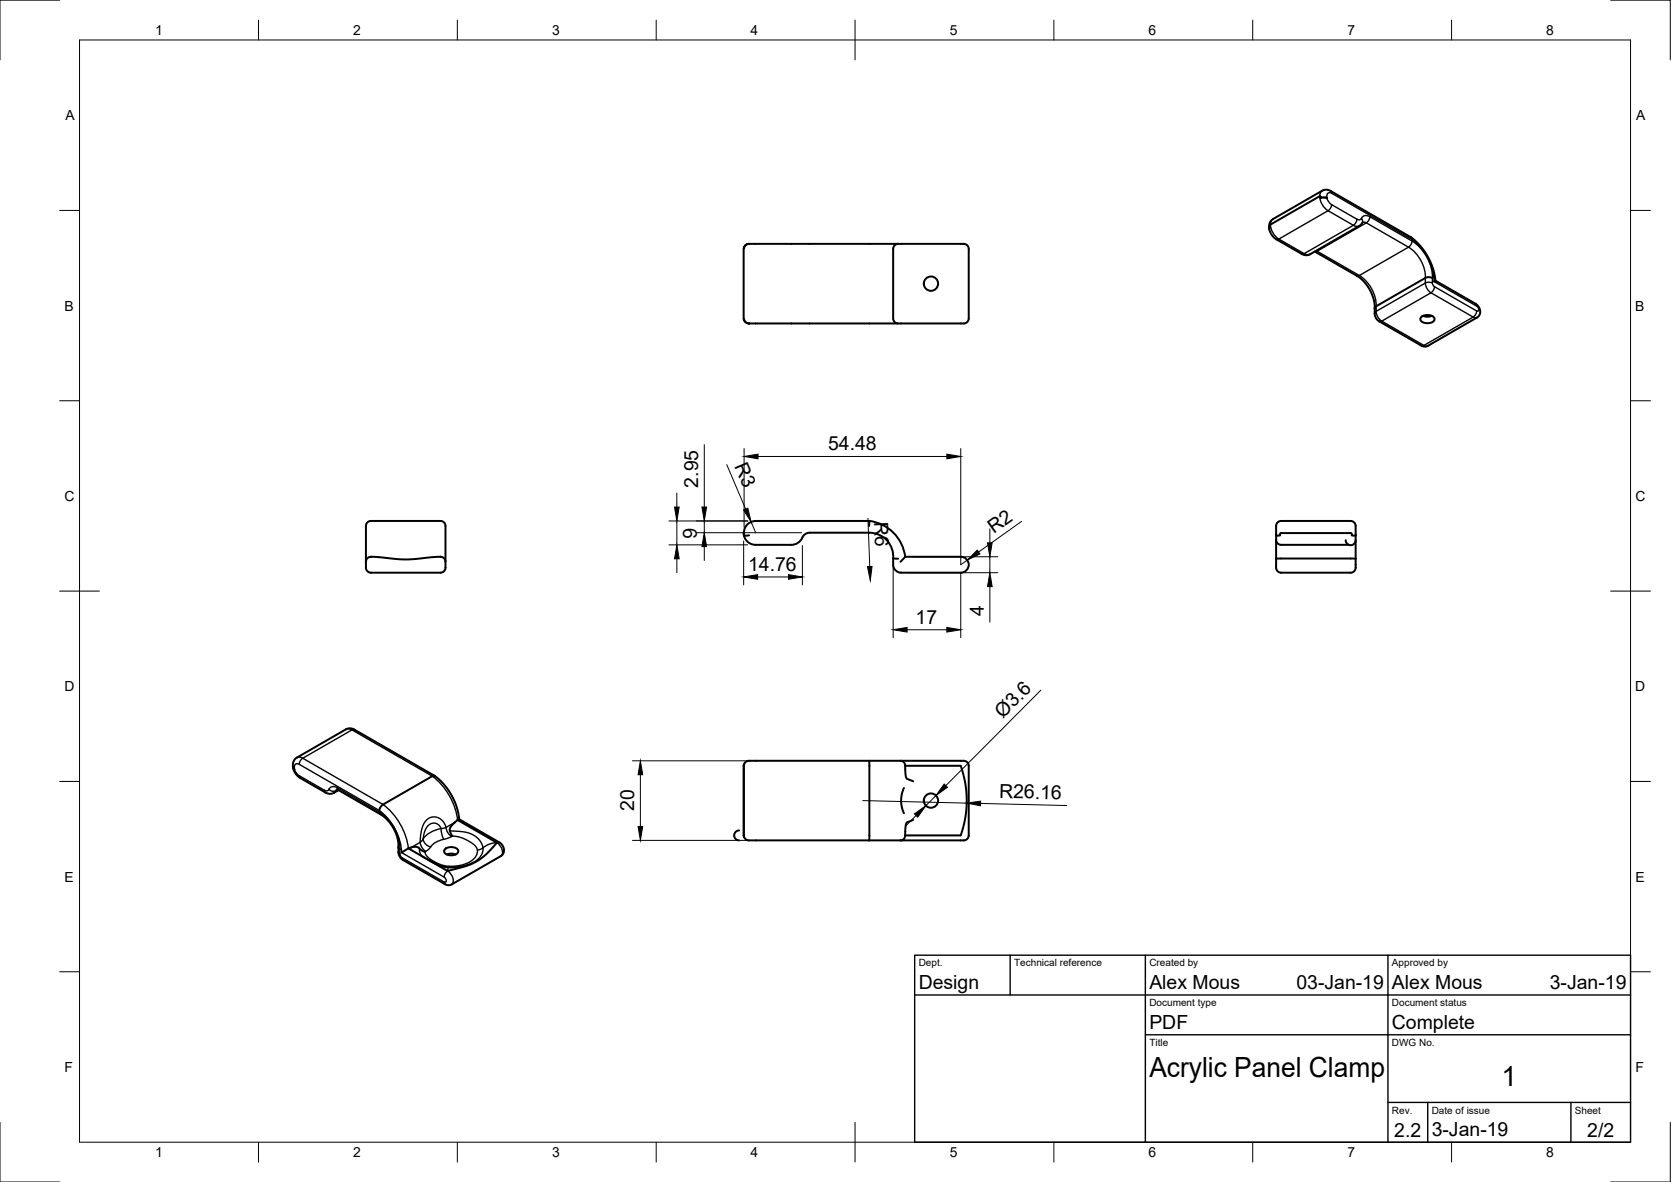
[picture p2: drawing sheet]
<svg xmlns="http://www.w3.org/2000/svg" width="420mm" height="297mm" viewBox="0 0 420 297" stroke-linecap="round" stroke-linejoin="round" font-family="sans-serif">
<!-- layer: Visible -->
<g fill="none" stroke="#000" stroke-width=".5">
<path d="M319.1 57.4l.1-1.3 .8-1 12.5-7.2 1-.2 1.1 .3 20.2 11.6M319.3 57h.1M332.1 49.6l1.6 .2M332.1 49.6l-.3-.3-12.4 7.1-.1 .6M332.1 49.6l-.1 .1M342.6 55.9l-.8 .9-12.4 7.1-.8 .2-1.2-.2-6.8-4-1.2-1.5-.3-.8 .2-.6M354.8 59.6l.2 .6M354.8 59.6l2.3 2.2 1.9 2.7 1.3 3 .6 3M188.3 61.3a1.23 1.23 0 0 0-1.2 .9M225.8 61.3h-37.5l-.6 .1-.4 .5-.3 .6v17.6l.5 .8 .8 .4M225.8 61.3h16.5a1.28 1.28 0 0 1 1.3 1.2v17.5a1.35 1.35 0 0 1-1.5 1.3h-53.8M225.8 61.3a1.25 1.25 0 0 0-1.2 1.2v17.5a1.25 1.25 0 0 0 1.2 1.3"/>
<path d="M330.6 63.2l10.7 6.2 1.2 .9 1.3 1.6 1.1 1.9 .6 1.9 .1 1.8M357.3 79.7a2.34 2.34 0 0 1 3.4 .3 1.55 1.55 0 0 1-2.1 1.2 1.37 1.37 0 0 1-1.5-1.2zM357.8 79.4l1.4 .2 .8-.2M360.2 69.9l-.9-.2-.9 .1-12.5 7.3-.2 .3v1.5l.4 1.3 .7 .6 10.6 6.1 .9 .2 .7-.2 12.8-7.5 .3-.6 .1-.7-.3-.9-.6-.6-10.4-6.1M360.9 70.5l-.3 .3M187.1 80.3a1.22 1.22 0 0 0 1.2 1M188.3 81.3h.1M93.3 139.9h.1M93.3 139.9a1.25 1.25 0 0 0-1.3 1.3M93.3 139.9l8.7 .7 7.7-.7a2.02 2.02 0 0 1 2.2 .9l.1 .4M187.1 134.5l.2 .1 1-.1M187.1 134.5l-.1-.5a3 3 0 0 0 3 2.9h9a3 3 0 0 0 2.8-1.8"/>
<path d="M201.7 135.1a2 2 0 0 1 1.9-1.2h15a6 6 0 0 1 6 6.5M218.6 130.9h-28.6a3 3 0 0 0-2.9 3.6M218.6 130.9l-.1 1.3M218.6 130.9a10.3 10.3 0 0 1 9 9M227.6 139.9h13.9a2 2 0 0 1 2.1 2 2 2 0 0 1-2 2M227.6 139.9l-1.2 1.3M320.9 134.5h.9v-.3l.3-.2h17.5l.3 .2v.3h1M320.9 135.7v4.7M320.9 135.7a1.25 1.25 0 0 0 1.2 1.2h17M338.4 135.8a1.25 1.25 0 0 0 1.2 1.2 1.25 1.25 0 0 0 1.3-1.2M340.9 134.5v5.9M340.9 134.5v-2.3a1.28 1.28 0 0 0-1.3-1.3h-17.5a1.37 1.37 0 0 0-1.2 1.5v3.3"/>
<path d="M92 141.2v1.4a1.27 1.27 0 0 0 1.3 1.3M92 141.2v-9.1l.2-.6 .5-.4 .6-.2h17.5l.8 .3 .4 .8v10.6a1.27 1.27 0 0 1-1.2 1.3M93.3 143.9h17.5M224.6 140.4a2.95 2.95 0 0 0 1 3.2l1 .3M224.6 140.4h1.2M226.6 143.9h15M320.9 140.4h20M320.9 140.4v2.2a1.27 1.27 0 0 0 1.2 1.3M322.1 143.9h17.5M340.9 140.4v2.2a1.27 1.27 0 0 1-1.3 1.3M73.7 192.8l.1-1.4 .7-.9 12.6-7.3 1-.2 1 .4 20.2 11.6M73.7 192.8h.1"/>
<path d="M73.7 192.8v.3l.3 .2M73.7 193l.5 1.2 .9 1.1 6.9 4 1.4 .1 1.7-.8M84.7 198.4l11 6.3 1.2 .9 1.4 1.5 1.1 2 .7 2 .1 1.7M109.3 195l2.3 2.1 1.9 2.7 1.3 3 .6 3.1M109.3 195h-.6l-12.4 7.2-.6 .6-.3 .9M187 192.4v17.5M187.1 192.1l-.1 .3M187.1 192.1h.1M218.5 191.2h-30.2a1.28 1.28 0 0 0-1.3 1.2M218.5 191.2h7.9M218.5 191.2v20M226.4 191.2h15.9a1.28 1.28 0 0 1 1.3 1.2v17.5a1.35 1.35 0 0 1-1.5 1.3h-15.7"/>
<path d="M226.4 191.2l.8 .3 .4 .9M227.3 198l-.5 1.5-.2 1.6 .2 1.8 .5 1.5M227.6 192.4l.1 2.1 .2 1 1.7 .8M227.6 192.4h13.9M241.6 192.5l1.1 4.2 .4 4.5-.4 4.4-1.1 4.3M100.2 212.8l.3 .6M102.7 213.2l-1.7 1.1M102.7 213.2l1.3-.4h.8l2.1 1.3M102.7 213.2l9.8 5.7M106.1 215.2l3.8 2.1 2.5 .6 3.6-.1 1.7-.5 1.3-.5M111.8 213.4a2.34 2.34 0 0 1 3.4 .4 1.55 1.55 0 0 1-2 1.1 1.37 1.37 0 0 1-1.5-1.1zM112.3 214.7l1.4-.2 .9 .2"/>
<path d="M115.1 206.1l9.8 5.7-2.7 2.9-2.4 1.8-2.5 1.1-4.7 1.3M115.1 206.1l-1.4 1.2-.6 .9v.6l.6 1.3M115.4 205.9l10.4 5.9 .7 1 .2 1.1-.2 .7-.5 .5-12.5 7.2-.8 .2-.7-.2-10.9-6.3-.8-1.2-.1-2M115.4 205.9l-.3 .2M185.8 208.7a1.25 1.25 0 0 0-1.2 1.2 1.25 1.25 0 0 0 1.2 1.3M187 209.9l.1 .4M187 209.9a1.36 1.36 0 0 0 1.5 1.3h30M187.1 210.3h.1M218.5 211.2h7.9M227.6 209.9l-.4 1-.8 .3M227.6 209.9h13.9M229.6 206l-1.4 .6-.3 .3-.3 3"/>
<circle cx="234.1" cy="71.3" r="1.8"/>
<circle cx="234.1" cy="201.2" r="1.8"/>
</g>
<!-- layer: Visible Narrow -->
<g fill="none" stroke="#000" stroke-width=".35">
<path d="M319.3 57.1l-.2 .3M320.1 55a2.78 2.78 0 0 0 .1 3.8l1.4 1.3M331.8 49.3l.2 1.2 .6 1.2 1.3 1.3M332.5 47.9a1.51 1.51 0 0 0-.7 1.4M333.6 49.6l.4 1 .8 .8M333.6 49.6l-.7-.1-.8 .2M333.9 53l6.4 3.6M333.9 53l-12.3 7.1M334.6 48l.3 .6M334.8 51.4l-.2 .7-.7 .9M334.8 51.4l6.4 3.7M334.8 48.6l20.2 11.6a14.4 14.4 0 0 1 5.6 10.6l10.7 6.1"/>
<path d="M334.8 48.6a.81 .81 0 0 0-1 0 .81 .81 0 0 0-.2 1M340.3 56.6l-12.4 7.1M340.3 56.6a1.5 1.5 0 0 0 1.5 .2M341.2 55.1l-.2 .7-.7 .8M342.3 54.9a.74 .74 0 0 1-1.1 .2M342.3 54.9l.3 .5v.5l.9 .1M343.5 56l-12.3 7.1M343.5 56l10.7 6.1M344.4 54.5l-.1 .7-.8 .8M344.4 54.5l10.6 6.1M344.4 54.5a1.4 1.4 0 0 0-2.1 .4M321.6 60.1l6.3 3.6"/>
<path d="M321.6 60.1h-.7M327.9 63.7l-.6 .1M327.9 63.7a1.5 1.5 0 0 0 1.5 .2M330.9 63l.3 .1M331.2 63.1l10.6 6.1M331.2 63.1l-.6 .1M341.8 69.2a9.3 9.3 0 0 1 4.2 7.8M341.8 69.2l-.6 .1M346 77v1.3M346 78.3l-.4 .5M346 78.2l.4 1.4 1 1.1M354.2 62.1l-12.4 7.1"/>
<path d="M354.2 62.1a9.5 9.5 0 0 1 4.2 9l-12.4 7.2M355 60.6l-.1 .7-.7 .8M355 60.6a11.4 11.4 0 0 1 5.2 10.5M359.8 73.6l-12.4 7.1M359.8 73.6l10.6 6.1M360.7 72l10.6 6.2M360.7 72l-.2-.1a1.29 1.29 0 0 0-2.1-.8l.4 1.4 1 1.1M360.7 72l-.2 .7-.7 .9M370.4 79.7l-12.4 7.1M370.4 79.7l.5 .2 .5-.1M371 76.4l.3 .5M371.3 78.2l-.2 .7-.7 .8"/>
<path d="M371.3 76.9l.4 .4a.58 .58 0 0 1-.1 .9h-.3M347.4 80.7l10.6 6.1M347.4 80.7l-.6 .1M358 86.8l-.6 .1M358 86.8l.6 .2 .4-.1M73.7 192.8l.3 .3M74 193.1l.4 1 .8 .8M74.6 190.4a1.5 1.5 0 0 1 1.5 .1l-.7 .9-.2 .7M75.2 194.9l6.4 3.7M75.2 194.9l.3 .6M75.2 192.1l20.2 11.6a14.4 14.4 0 0 1 5.6 10.6l10.7 6.1M75.2 192.1a.81 .81 0 0 0-1 0 .81 .81 0 0 0-.2 1"/>
<path d="M81.6 198.6l.2 .6M82.7 198.4l1 .5 .7-.2M82.7 198.4a.74 .74 0 0 1-1.1 .2M84.4 198.7l-.5 .5M84.7 198.4l-.3 .3M84.8 198l10.6 6.1a11.4 11.4 0 0 1 5.1 10.5M84.8 198a1.4 1.4 0 0 0-2.1 .4M84.8 198l.3 .5M84.9 198.4l-.5 .3M87 183.3a1.5 1.5 0 0 1 1.5 .1M88.5 183.4l-12.4 7.1 20.2 11.7a16.6 16.6 0 0 1 6.4 11M88.5 183.4l20.2 11.7a16.6 16.6 0 0 1 6.4 11"/>
<path d="M89.1 183.4h-.6M95.4 204.1l.3 .6M100.2 214.1l.3 .5M100.5 214.6l.2 .5 .4 .4M101.1 215.5l10.6 6.2M101.1 215.5l.2 .6M105.5 213.2l.1 1.1 .6 .9M105.6 211.7l.5 1.3 .9 1M105.6 211.7l-2.2 1.3M106.4 210.8l-.8 .9M106.4 210.8a2.3 2.3 0 0 0 1.9 2M108.3 212.8l-.8 .8a.79 .79 0 0 0-.6 .7 .79 .79 0 0 0 .4 .8l1.1 .9 1.6 1 1.5 .5 1.4 .2"/>
<path d="M110.9 208.2l-.1-.2a2.04 2.04 0 0 0-2.1-1.1 2.04 2.04 0 0 0-1.7 1.6l-.6 2.3M110.9 208.2a6.9 6.9 0 0 0-4.5 2.6M110.9 208.2l.2 1.5 .5 1.2M111.6 210.9l-2 .8-1.3 1.1M112.1 207.9l-.6-1.4-1.1-.9-1.2-.3-1.4 .3-.9 .8-.6 1.3-.5 1.9-.2 2.1M112.1 207.9l-1.2 .3M112.1 207.9l.5 1.4 .9 .9M112.5 218.9h.1M112.6 218.9a2.73 2.73 0 0 1 1.2 3.2l-.2 .2M112.6 218.9l-.7 .8-.2 .7M112.6 218.9h.1M112.8 218l-.3 .9"/>
<path d="M112.9 217.7v.3M113.1 208.8l3.6 .3 2.1 .6 1.7 1.4 .6 1 .3 1M113.5 210.2l-1.9 .7M113.5 210.2l1.8 .1 2 .8 2 1.3 .7 1.2M114.4 206.7l-2.3 1.2M121.4 213.1a3.7 3.7 0 0 1-2.4 3.7M121.4 213.1l-1.4 .5a3.8 3.8 0 0 1-3 3.5l-1.9 .5-2.2 .1M124.9 211.7v.1M124.9 211.8h.1M124.9 211.8l-1.9 .3-1.6 1M125.6 211.7l-.7 .1a2.73 2.73 0 0 1 1.3 3.1l-.3 .2M111.7 220.4l.4 .4a.58 .58 0 0 1-.1 .9l-.3-.1"/>
<path d="M111.7 221.6l.2 .6"/>
</g>
<!-- layer: Border -->
<g fill="none" stroke="#000" stroke-width=".25">
<path d="M15 0h-15v15M20 10h390v277h-390zM65 5v5M115 5v5M165 5v5M215 5v10M265 5v5M315 5v5M365 5v5M405 0h15v15M15 52.9h5M410 52.9h5"/>
<path d="M15 100.7h5M410 100.7h5M15 148.5h10M405 148.5h10M15 196.4h5M410 196.4h5M15 244.2h5M410 244.2h5M0 282v15h15M65 287v5M115 287v5M165 287v5"/>
<path d="M215 282v10M265 287v5M315 287v5M365 287v5M420 282v15h-15"/>
</g>
<!-- layer: TitleBlock -->
<path d="M230 240h180v47h-180zM230 250h180M254 240v10M288 240v47M349 240v47M288 260h122M349 277h61M359 277v10M395 277v10" fill="none" stroke="#000" stroke-width=".35"/>
<!-- layer: Dimensions -->
<g fill="none" stroke="#000" stroke-width=".25">
<path d="M177.1 111.7v15.7M182.7 116.8l4.8 11.1M187.1 112.7v19.8M190.6 114.7h47.5M241.6 112.7v29.2l1.6-1.1M170.2 123.9v3.5M170.2 130.9v6M175.1 133.9h26.5M177.1 130.9v3M177.1 137.4v3.5M187 136v11M188 136.9h-19.8"/>
<path d="M188 130.9h-19.8M188.9 131.2l1.1 2.7M201.7 137.1v9.9M218.2 130.2l.5 12.2M229.6 139.9h21.3M248.9 132.9v3.5M248.9 139.9v4M256.9 131l-10.8 7.7M170.2 140.4v3.5M190.5 145h7.8M224.6 142.4v17.9M228.1 158.3h10"/>
<path d="M228.6 143.9h22.3M241.6 143.9v16.4M248.9 147.4v8.9M261.7 173.5l-23.9 23.9M159 191.2h29M161 194.7v13M235.3 199.9l-2.5 2.6M159 211.2h29M216.9 201.2l26.2 .6M230.3 204.9l-2.4 2.5M246.6 201.9l21.6 .5"/>
</g>
<g fill="#000" stroke="#000" stroke-width=".25">
<path d="M187.1 114.7l3.5-.6v1.2zM238.1 114.1l3.5 .6-3.5 .6zM169.6 127.4h1.2l-.6 3.5zM177.1 133.9l.6 3.5h-1.2zM176.5 127.4h1.2l-.6 3.5zM187 128.2l1-.5 .9 3.5zM243.2 140.8l2.5-2.5 .7 .9zM248.3 136.4h1.2l-.6 3.5zM170.2 136.9l.6 3.5h-1.2zM187 145l3.5-.6v1.2zM198.3 144.4l3.4 .6-3.4 .6zM218.1 142.4l1.2-.1-.5 3.6z"/>
<path d="M224.6 158.3l3.5-.6v1.1zM238.1 157.7l3.5 .6-3.5 .5zM248.9 143.9l.6 3.5h-1.2zM161 191.2l.6 3.5h-1.2zM237.4 197l.8 .8-2.9 2.1zM160.4 207.7h1.2l-.6 3.5zM229.9 204.5l2.9-2-2 2.9zM243.1 201.8l3.5-.5-.1 1.2z"/>
</g>
<g font-size="7">
<text x="289" y="270.5">Acrylic Panel Clamp</text>
<text x="377.5" y="273">1</text>
</g>
<g font-size="4.9">
<text x="208.2" y="113.2">54.48</text>
<text x="184.6" y="117.2" transform="rotate(67 184.6 117.2)">R3</text>
<text x="175.5" y="122.6" transform="rotate(-90 175.5 122.6)">2.95</text>
<text x="219.8" y="131.3" transform="rotate(88 219.8 131.3)">R6</text>
<text x="171.7" y="132.6" transform="rotate(90 171.7 132.6)">6</text>
<text x="249.9" y="134.2" transform="rotate(-35 249.9 134.2)">R2</text>
<text x="188.1" y="143.4">14.76</text>
<text x="247.4" y="154.9" transform="rotate(-90 247.4 154.9)">4</text>
<text x="230.2" y="156.8">17</text>
<text x="252.2" y="180.7" transform="rotate(-45 252.2 180.7)">Ø3.6</text>
<text x="159.5" y="203.9" transform="rotate(-90 159.5 203.9)">20</text>
<text x="251.2" y="200.5" transform="rotate(1 251.2 200.5)">R26.16</text>
<text x="231" y="248.5">Design</text>
<text x="289" y="248.5">Alex Mous</text>
<text x="326" y="248.5">03-Jan-19</text>
<text x="350" y="248.5">Alex Mous</text>
<text x="389.7" y="248.5">3-Jan-19</text>
<text x="289" y="258.5">PDF</text>
<text x="350" y="258.5">Complete</text>
<text x="350.6" y="285.7">2.2</text>
<text x="360" y="285.5">3-Jan-19</text>
<text x="399.1" y="285.7">2/2</text>
</g>
<g font-size="3.5">
<text x="39" y="8.8">1</text>
<text x="88.8" y="8.8">2</text>
<text x="138.8" y="8.8">3</text>
<text x="188.7" y="8.8">4</text>
<text x="238.8" y="8.8">5</text>
<text x="288.7" y="8.8">6</text>
<text x="338.8" y="8.8">7</text>
<text x="388.8" y="8.8">8</text>
<text x="16.4" y="30.2">A</text>
<text x="411.4" y="30.2">A</text>
<text x="16.2" y="78">B</text>
<text x="411.2" y="78">B</text>
<text x="16.2" y="125.9">C</text>
<text x="411.2" y="125.9">C</text>
<text x="16.2" y="173.7">D</text>
<text x="411.2" y="173.7">D</text>
<text x="16.2" y="221.5">E</text>
<text x="411.2" y="221.5">E</text>
<text x="16.2" y="269.4">F</text>
<text x="411.2" y="269.4">F</text>
<text x="39" y="290.8">1</text>
<text x="88.8" y="290.8">2</text>
<text x="138.8" y="290.8">3</text>
<text x="188.7" y="290.8">4</text>
<text x="238.8" y="290.8">5</text>
<text x="288.7" y="290.8">6</text>
<text x="338.8" y="290.8">7</text>
<text x="388.8" y="290.8">8</text>
</g>
<g font-size="2.5">
<text x="231" y="242.8">Dept.</text>
<text x="255" y="242.8">Technical reference</text>
<text x="289" y="242.8">Created by</text>
<text x="350" y="242.8">Approved by</text>
<text x="289" y="252.8">Document type</text>
<text x="350" y="252.8">Document status</text>
<text x="289" y="262.8">Title</text>
<text x="350" y="262.8">DWG No.</text>
<text x="350" y="279.8">Rev.</text>
<text x="360" y="279.8">Date of issue</text>
<text x="396" y="279.8">Sheet</text>
</g>
</svg>
